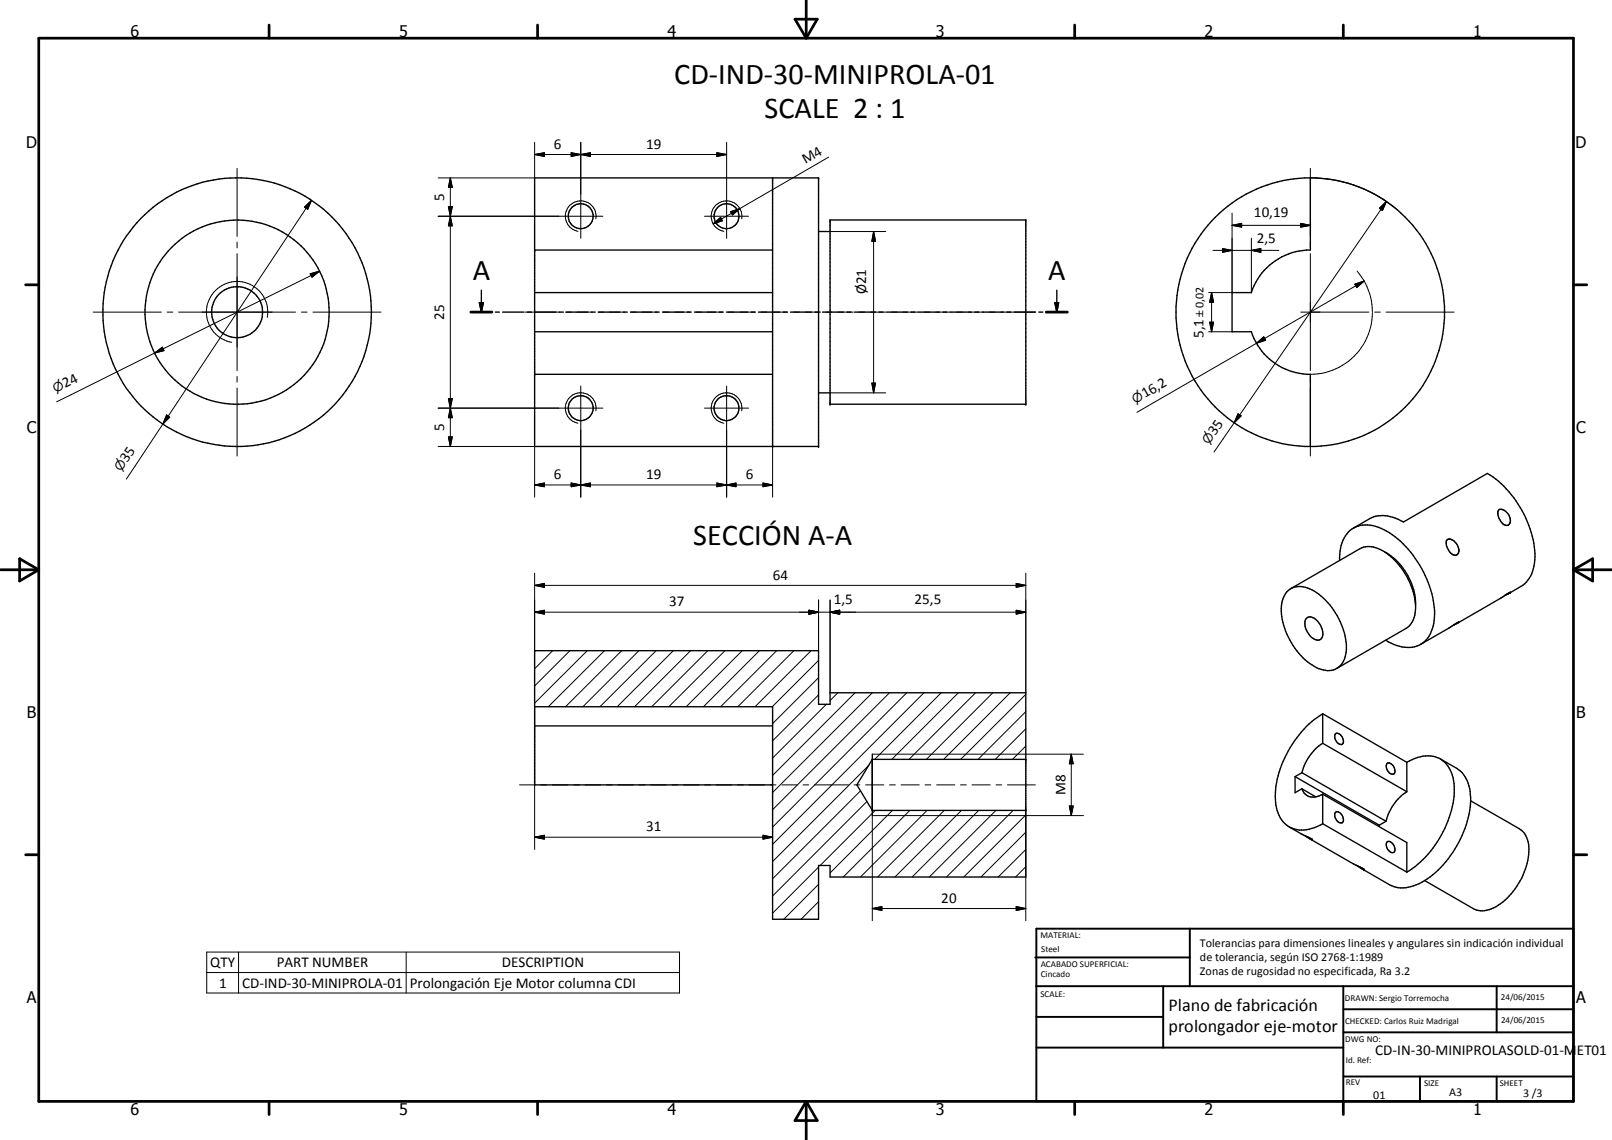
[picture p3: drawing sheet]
<svg xmlns="http://www.w3.org/2000/svg" width="420mm" height="297mm" viewBox="0 0 420 297" stroke-linecap="round" stroke-linejoin="round" font-family="sans-serif">
<g fill="none" stroke="#000" stroke-width=".35">
<path d="M139.3 46.4h74v69.9h-74zM201.4 46.4v69.9M216.4 57.3h51v48h-51zM341.5 46.4v18.8a16.2 16.2 0 0 0-15.3 11h-5.1v10.2h5.1a16.2 16.2 0 0 0 15.3 11.1v18.8M125 78.9h1l-.5 2.4zM125.5 75.6v5.7M139.3 76.2h62.1M139.3 65.2h62.1M213.3 60.3h3.1M274.9 78.9h1l-.4 2.4zM275.5 75.6v5.7M122.7 81.3h5.5"/>
<path d="M129.1 81.3h1.1M131 81.3h5.6M137.4 81.3h1.1M139.3 86.4h62.1M139.3 97.5h62.1M139.3 81.3h5.6M145.8 81.3h1M147.7 81.3h5.5M154.1 81.3h1M156 81.3h5.6M162.5 81.3h1M164.4 81.3h5.5"/>
<path d="M170.8 81.3h1M172.7 81.3h5.5M179.1 81.3h1.1M181 81.3h5.6M187.4 81.3h1.1M189.3 81.3h5.6M195.8 81.3h1M197.7 81.3h5.5M204.1 81.3h1M206 81.3h5.5M212.4 81.3h1.1M214.4 81.3h5.5"/>
<path d="M220.8 81.3h1M222.7 81.3h5.5M229.1 81.3h1.1M231 81.3h5.5M237.4 81.3h1.1M239.3 81.3h5.6M245.8 81.3h1M247.7 81.3h5.5M254.1 81.3h1M256 81.3h5.6M262.4 81.3h1.1M264.4 81.3h5.5"/>
<path d="M270.8 81.3h1M272.7 81.3h5.5M213.3 102.4h3.1M352.8 137.6l4.2-2.5a8.6 8.6 0 0 1 8.8 .9l21.9-12.6a27 27 0 0 1 12.3 22.5 8.1 8.1 0 0 1-3.6 6.9l-3.1 1.8M390.6 132.9a1.52 1.52 0 0 1 1.8 .3 3.5 3.5 0 0 1 1.3 2.6l-.1 .1a1.08 1.08 0 0 1-.8 1.1 1.08 1.08 0 0 1-1.2-.6l-.1-.2a3 3 0 0 1-.9-3.3zM335.4 154.2a5.2 5.2 0 0 1 6.6-.5 18.2 18.2 0 0 1 8.8 16.3 4.8 4.8 0 0 1-7 4.2 18.1 18.1 0 0 1-9.8-16.3l.6-2.4zM336.5 153.4l18-10.4a6.3 6.3 0 0 1 6.4 .8 18.7 18.7 0 0 1 8 15.3 5.6 5.6 0 0 1-2.4 4.6l-18.1 10.5M349.2 146a9.4 9.4 0 0 1 3.2-8.2 8.4 8.4 0 0 1 9 .6 26.9 26.9 0 0 1 12.5 22.5 8.1 8.1 0 0 1-4 7.2 9.3 9.3 0 0 1-8.7-1.3M361 143.9a16.2 16.2 0 0 1 8 13.7M377.1 140.8a1.67 1.67 0 0 1 2.4 .8l.3 .3a1.9 1.9 0 0 1-.3 2.8 2.61 2.61 0 0 1-2.4-2.2l-.1-.8zM393.3 154.6l-1 .5M393.6 154.3v.1"/>
<path d="M393.6 154.4l-.3 .2M393.7 154.3l-13.8 8M340.4 161.2a1.55 1.55 0 0 1 2.1-.1 4.6 4.6 0 0 1 2 5.1 1.74 1.74 0 0 1-2.6-.1 4.3 4.3 0 0 1-1.5-4.9zM380.2 162.1l-1.3 .8M380.3 162.1l-10 5.8M139.3 184.1h62.1v55.4h11.9v-14h3.1v3h51v-48h-51v3h-3.1v-14h-74v35h62.1M139.3 189.1h62.1M227.4 196.5v16M267.4 197.9h-40l-4.1 6.6 4.1 6.7h40M344.8 193.7l21.9 12.6M344.8 193.7a12.9 12.9 0 0 0-5.5 7.6M344.8 186v7.7"/>
<path d="M344.8 186l21.9 12.6M344.8 186a27.5 27.5 0 0 0-12.4 21.4 8.8 8.8 0 0 0 3.4 7.9 8.8 8.8 0 0 0 9-.7M348.1 191.3a1.42 1.42 0 0 1 1.9 1.2 .87 .87 0 0 1 0 1.3 .87 .87 0 0 1-1.3-.1 2 2 0 0 1-.6-2.4zM361.6 198.9a1.88 1.88 0 0 1 1.9 2.4 .99 .99 0 0 1-1 .4 .99 .99 0 0 1-.7-.7 1.79 1.79 0 0 1-.2-2.1zM366.7 198.6v7.7M366.7 198.6a8.7 8.7 0 0 1 9-.7 9.4 9.4 0 0 1 3.3 8.7 27.4 27.4 0 0 1-12.3 20.6M375.4 197.8l4.3 2.4a8.7 8.7 0 0 1 3.6 7.6v.9M336 215.5l6.1 3.3M337.6 202.4l21.9 12.6M337.6 202.4v4.1l1.7-1M339.3 201.3l22 12.7M339.3 201.3l-1.7 1.1"/>
<path d="M339.3 205.5l3.7 2.1M339.3 205.5a3.4 3.4 0 0 0 5.5 1.4M340.2 217.8l1.9 1M341.4 218.6l12.3 7M342.1 218.8h.1M344.8 206.9l21.9 12.6v7.7M344.8 206.9v7.7M344.8 214.6l21.9 12.6M348.2 211.6a1.84 1.84 0 0 1 2 1.9 .79 .79 0 0 1-.5 .9 .79 .79 0 0 1-1-.3 1.88 1.88 0 0 1-.5-2.5zM359.5 215v.4M361.3 214l-1.8 1M361.5 219.5l.1-.2a1.87 1.87 0 0 1 2 2.2 .82 .82 0 0 1-.8 .7 .82 .82 0 0 1-.8-.6 1.96 1.96 0 0 1-.5-2.1z"/>
<path d="M366.7 206.3a12.9 12.9 0 0 0-5.4 7.7M383.3 208.7a27.6 27.6 0 0 1-12.7 21.2 8.7 8.7 0 0 1-8.4 .6l-7.3-4.2M383.3 208.7l12.7 7.2a6.6 6.6 0 0 1 2.4 6.8 18.5 18.5 0 0 1-9.1 13.9 5.6 5.6 0 0 1-5.3 .2l-12.7-7.4M353.6 225.5l1.9 1.1-1.6-1M355.3 226.4h.1"/>
<circle cx="151.4" cy="56.3" r="3.3"/>
<circle cx="189.3" cy="56.3" r="3.2"/>
<circle cx="61.8" cy="81.3" r="24"/>
<circle cx="61.8" cy="81.4" r="35"/>
<circle cx="61.8" cy="81.3" r="6.7"/>
<circle cx="341.5" cy="81.3" r="35"/>
<circle cx="151.4" cy="106.3" r="3.2"/>
<circle cx="189.4" cy="106.3" r="3.2"/>
</g>
<g fill="#000">
<circle cx="201.4" cy="46.4" r=".18"/>
<circle cx="213.3" cy="46.4" r=".18"/>
<circle cx="139.3" cy="65.2" r=".18"/>
<circle cx="139.3" cy="97.5" r=".18"/>
<circle cx="201.4" cy="116.3" r=".18"/>
<circle cx="213.3" cy="116.3" r=".18"/>
<circle cx="216.4" cy="105.3" r=".18"/>
<circle cx="267.4" cy="105.3" r=".18"/>
<circle cx="393.6" cy="154.3" r=".18"/>
<circle cx="355.5" cy="226.6" r=".18"/>
</g>
<g fill="none" stroke="#000" stroke-width=".26">
<path d="M139.3 37.1v9.3h-25.1M148.9 39.8l2.5 .5-2.5 .5zM151.4 37.1v25M186.8 39.8l2.6 .5-2.6 .5zM189.4 37.1v25M61.8 43.9v17.7M79.4 54l1.8-1.8-1 2.3zM81.2 52.2l-38.8 58.3M114.2 56.3h42.9M116.9 53.8h1l-.5 2.5zM116.9 53.8l1 5h-1l1-5zM117.4 56.3l.5 2.5h-1z"/>
<path d="M117.4 46.4l.5 2.4h-1zM117.4 46.4v69.9M139.3 40.3l2.6-.5v1zM139.3 40.3h50.1M151.4 40.3l2.5-.5v1zM155.3 57a4 4 0 0 0-3.2-4.6 4 4 0 0 0-4.7 3.2 4 4 0 0 0 3.3 4.7M183.6 56.3h11.5M185.9 58.3l1.9-1.7 .5 .9zM190.4 55.2l2.4-.8-1.9 1.6zM192.8 54.4l-6.9 3.9M193.3 57a4 4 0 0 0-3.2-4.6 4 4 0 0 0-4.7 3.2 4 4 0 0 0 3.3 4.7M216 40.9l-23.2 13.5"/>
<path d="M321.1 58.7l2.5-.5v1zM321.1 55.5v20.7h-6.1M321.1 58.7h20.4M339 58.2l2.5 .5-2.5 .5zM341.5 43.9v17.7M341.6 46.4a34.5 34.5 0 0 1 22.3 8M359.5 54.3l1.8-1.8-1 2.4zM361.3 52.5l-39.6 57.7M61.8 63.1v1.5M61.8 66.1v30.5M80.8 71.3l2.5-.6-2 1.5zM83.3 70.7l-43 21.3"/>
<path d="M216.4 60.3h14.5M227.7 60.3l.5 2.6h-1zM227.7 60.3v42.1M315.8 76.2l.5 2.5h-1zM315.8 76.2v10.2M316.1 65.2h17.2M318.6 64.8l2.5 .4-2.5 .5zM326.2 65.2l2.4-.4v.9zM326.2 62.1v14.1M341.5 63.1v1.5M341.5 66.1v30.5M353.1 74l2.4-.8-1.9 1.7z"/>
<path d="M353.7 70.7a16.3 16.3 0 0 1 4 10.5M355.5 73.2l-28 16.3M24.3 81.3h17.8M40.3 92l2-1.5 .4 .9zM40.3 92l-25.5 12.7M43.5 81.3h1.5M46.6 81.3h30.4M61.8 98.1v1.5M69.7 82.7a8 8 0 0 0-6.5-9.2 8 8 0 0 0-9.3 6.4 8 8 0 0 0 6.5 9.3M78.6 81.3h1.4M81.6 81.3h17.7M136.9 81.3h9"/>
<path d="M147.4 81.3h1.5M150.4 81.3h4M155.9 81.3h1.5M158.9 81.3h3.9M164.4 81.3h1.5M167.3 81.3h4.1M172.9 81.3h1.5M175.8 81.3h4.1M181.4 81.3h1.5M184.4 81.3h4M189.9 81.3h1.4M192.9 81.3h4"/>
<path d="M198.4 81.3h1.4M201.4 81.3h3.9M206.9 81.3h1.5M209.9 81.3h4M215.3 81.3h1.6M218.3 81.3h4.1M223.8 81.3h1.6M226.9 81.3h3.9M227.2 99.8h1l-.5 2.6zM232.4 81.3h1.5M235.4 81.3h3.9M240.9 81.3h1.4"/>
<path d="M243.9 81.3h4M249.4 81.3h1.5M252.4 81.3h4M257.8 81.3h1.6M260.8 81.3h9.1M315 86.4h6.1M315.3 83.9h1l-.5 2.5zM327.5 89.5l1.9-1.7 .5 .8zM327.5 89.5l-31.2 17.9M339 81.3h17.8M341.5 98.1v1.5M357.7 81.4a16.2 16.2 0 0 1-16.1 16.1"/>
<path d="M358.3 81.3h1.5M361.3 81.3h17.7M42.4 110.5l-9.5 14.3M43.4 108.1l.8 .6-1.8 1.8zM61.8 101.1v17.7M114.2 106.3h42.9M114.2 116.3h25.1v13.2M116.9 103.8h1l-.5 2.5zM116.9 113.8h1l-.5 2.5zM116.9 103.8l1 5h-1l1-5zM117.4 106.3l.5 2.5h-1zM151.4 100.6v28.9"/>
<path d="M155.3 107.1a4 4 0 0 0-3.2-4.7 4 4 0 0 0-4.7 3.2 4 4 0 0 0 3.3 4.7M183.6 106.3h11.5M189.4 100.6v28.9M193.3 107.1a4 4 0 0 0-3.2-4.7 4 4 0 0 0-4.7 3.2 4 4 0 0 0 3.3 4.7M201.4 116.3v13.2M216.4 102.4h14.5M321.7 110.2l-5.3 7.6M322.7 107.8l.8 .6-1.8 1.8zM341.5 101.1v17.7M139.3 126.4l2.6-.5v.9zM139.3 126.4h62.1M148.9 125.9l2.5 .5-2.5 .4z"/>
<path d="M151.4 126.4l2.5-.5v.9zM186.8 125.9l2.6 .5-2.6 .4zM189.4 126.4l2.4-.5v.9zM198.9 125.9l2.5 .5-2.5 .4zM139.3 152.5l2.6-.5v1zM139.3 159.5l2.6-.5v1zM139.3 149.4v20.1M139.3 152.5h128.1M139.3 159.5h128.1M210.9 159l2.4 .5-2.4 .5zM213.3 156.3v13.2M216.4 159.5l2.5-.5v1z"/>
<path d="M216.4 156.3v24.2M264.9 152l2.5 .5-2.5 .5zM264.9 159l2.5 .5-2.5 .5zM267.4 149.4v31.1M139.6 169.5l-.3 .2M144 169.5l-4.7 4.7M148.5 169.5l-9.2 9.2M153.1 169.5l-13.8 13.7M157.6 169.5l-14.7 14.6M162 169.5l-14.6 14.6M166.5 169.5l-14.6 14.6M171 169.5l-14.6 14.6"/>
<path d="M175.5 169.5l-14.6 14.6M180 169.5l-14.6 14.6M184.5 169.5l-14.6 14.6M189 169.5l-14.7 14.6M193.5 169.5l-14.7 14.6M197.9 169.5l-14.6 14.6M202.4 169.5l-14.6 14.6M206.9 169.5l-14.6 14.6M211.4 169.5l-14.6 14.6M213.3 176.6l-11.9 12M213.3 172.1l-12 12M139.3 184.1v20.3"/>
<path d="M201.4 184.1v20.3M213.3 181.1l-11.9 11.9M215.4 183.5l-14 14M218.4 180.5l-2 2M222.9 180.5l-21.5 21.6M226.5 199.4l-25.1 25.1M227.4 196.5h55M227.4 180.5l-26 26M231.8 180.5l-30.4 30.5M236.3 180.5l-34.9 35M240.8 180.5l-39.4 39.5M245.3 180.5l-17.3 17.4"/>
<path d="M249.8 180.5l-17.4 17.4M254.3 180.5l-17.4 17.4M258.8 180.5l-17.3 17.4M263.3 180.5l-17.4 17.4M267.4 194.4l-3.5 3.5M267.4 189.9l-8 8M267.4 185.4l-12.5 12.5M267.4 180.9l-17 17M279.2 196.5l.5 2.5h-1zM279.2 196.5v16M135.4 204.5h4.1M139.3 218.1l2.6-.5v1.1z"/>
<path d="M139.3 204.6v16.7M139.3 218.1h62.1M141 204.5h1.4M144 204.5h4M149.5 204.5h1.5M152.5 204.5h4M158.1 204.5h1.4M161.1 204.5h4M166.6 204.5h1.5M169.6 204.5h4M175.2 204.5h1.4M178.1 204.5h4.1"/>
<path d="M183.7 204.5h1.5M186.7 204.5h4M192.2 204.5h1.5M195.2 204.5h4.1M198.9 217.6l2.5 .5-2.5 .6zM200.8 204.5h1.5M201.4 204.6v16.7M203.8 204.5h4M209.3 204.5h1.5M212.3 204.5h8.8M222.6 204.5h1.5M224.3 206l-22.9 23"/>
<path d="M225.6 204.5h4.8M226 208.8l-24.6 24.7M228.1 211.2l-14.3 14.3M231.8 204.5h1.6M232.6 211.2l-16.2 16.3M234.9 204.5h4.7M237.1 211.2l-17.3 17.3M241.1 204.5h1.5M241.6 211.2l-17.3 17.3M244.1 204.5h4.8M246.1 211.2l-17.3 17.3M250.3 204.5h1.6"/>
<path d="M250.6 211.2l-17.4 17.3M253.4 204.5h4.7M255.1 211.2l-17.4 17.3M259.6 211.2l-17.4 17.3M259.6 204.5h1.5M262.6 204.5h7.3M264.1 211.2l-17.4 17.3M267.4 216.8l-11.7 11.7M267.4 212.3l-16.2 16.2M267.4 211.2v28.7M278.7 210h1l-.5 2.5zM282.4 212.5h-55v27.4"/>
<path d="M213.3 239.4v.1M213.3 234.9l-4.5 4.6M213.3 230.4l-9 9.1M213.3 225.9l-11.9 12.1M227.4 236.7l2.5-.5v1zM227.4 236.7h40M264.9 236.2l2.5 .5-2.5 .5zM267.4 225.8l-2.7 2.7M267.4 221.4l-7.2 7.1M53.9 248.1h123.2v10.6h-123.2zM53.9 253.4h123.2M62.2 248.1v10.6"/>
<path d="M105.9 248.1v10.6"/>
</g>
<g fill="none" stroke="#000" stroke-width=".71">
<path d="M10.1 9.9h400v277.1h-400zM70.1 6.5v3.4M140.1 6.5v3.4M207.2 5h5.8l-2.9 4.9zM210.1 0v9.9M280.1 6.5v3.4M350.1 6.5v3.4M6.7 74.2h3.4M410.1 74.2h3.5M122.7 81.3h5.5M272.7 81.3h5.5M.1 148.5h10"/>
<path d="M5.1 145.6l5 2.9-5 2.9zM410.1 148.5h10M410.1 148.5l5-2.9v5.8zM6.7 222.7h3.4M410.1 222.7h3.5M70.1 287v3.4M140.1 287v3.4M210.1 287v10M210.1 287l2.9 5h-5.8zM280.1 287v3.4M350.1 287v3.4"/>
</g>
<g fill="none" stroke="#000" stroke-width=".51">
<path d="M269.8 249.5h40.3M270.1 242h140v45h-140zM270.1 257h140M303.2 257v16M310.1 242v15M350.1 257v30M390.1 257v12M270.1 265h33.1M270.1 273h80M350.1 269h60M350.1 263h60M350.1 280.5h60"/>
<path d="M370.1 280.5v6.5M390.1 280.5v6.5"/>
</g>
<g fill="#000">
<path d="M139.3 40.3l2.6-.5v1zM151.4 40.3l2.5-.5v1zM79.4 54l1.8-1.8-1 2.3zM116.9 53.8h1l-.5 2.5zM117.4 56.3l.5 2.5h-1zM117.4 46.4l.5 2.4h-1zM148.9 39.8l2.5 .5-2.5 .5zM186.8 39.8l2.6 .5-2.6 .5zM185.9 58.3l1.9-1.7 .5 .9zM190.4 55.2l2.4-.8-1.9 1.6zM321.1 58.7l2.5-.5v1zM339 58.2l2.5 .5-2.5 .5z"/>
<path d="M359.5 54.3l1.8-1.8-1 2.4zM80.8 71.3l2.5-.6-2 1.5zM125 78.9h1l-.5 2.4zM227.7 60.3l.5 2.6h-1zM274.9 78.9h1l-.4 2.4zM315.8 76.2l.5 2.5h-1zM318.6 64.8l2.5 .4-2.5 .5zM326.2 65.2l2.4-.4v.9zM353.1 74l2.4-.8-1.9 1.7zM40.3 92l2-1.5 .4 .9zM227.2 99.8h1l-.5 2.6zM315.3 83.9h1l-.5 2.5z"/>
<path d="M327.5 89.5l1.9-1.7 .5 .8zM43.4 108.1l.8 .6-1.8 1.8zM116.9 103.8h1l-.5 2.5zM116.9 113.8h1l-.5 2.5zM117.4 106.3l.5 2.5h-1zM322.7 107.8l.8 .6-1.8 1.8zM139.3 126.4l2.6-.5v.9zM148.9 125.9l2.5 .5-2.5 .4zM151.4 126.4l2.5-.5v.9zM186.8 125.9l2.6 .5-2.6 .4zM189.4 126.4l2.4-.5v.9zM198.9 125.9l2.5 .5-2.5 .4z"/>
<path d="M139.3 152.5l2.6-.5v1zM139.3 159.5l2.6-.5v1zM216.4 159.5l2.5-.5v1zM264.9 152l2.5 .5-2.5 .5zM210.9 159l2.4 .5-2.4 .5zM264.9 159l2.5 .5-2.5 .5zM279.2 196.5l.5 2.5h-1zM139.3 218.1l2.6-.5v1.1zM198.9 217.6l2.5 .5-2.5 .6zM278.7 210h1l-.5 2.5zM227.4 236.7l2.5-.5v1zM264.9 236.2l2.5 .5-2.5 .5z"/>
</g>
<g font-size="7.9">
<text x="175.8" y="21.8">CD-IND-30-MINIPROLA-01</text>
<text x="199.3" y="30.7">SCALE 2 : 1</text>
<text x="123.2" y="72.9">A</text>
<text x="273.2" y="72.9">A</text>
<text x="180.7" y="142.1">SECCIÓN A-A</text>
</g>
<g font-size="4.7">
<text x="304.6" y="263.5">Plano de fabricación</text>
<text x="304.6" y="268.9">prolongador eje-motor</text>
</g>
<g font-size="4.2">
<text x="34" y="9.6">6</text>
<text x="104" y="9.6">5</text>
<text x="174" y="9.6">4</text>
<text x="244" y="9.6">3</text>
<text x="314" y="9.6">2</text>
<text x="384" y="9.6">1</text>
<text x="6.8" y="38.7">D</text>
<text x="410.6" y="38.7">D</text>
<text x="7" y="112.9">C</text>
<text x="410.8" y="112.9">C</text>
<text x="7" y="187.1">B</text>
<text x="410.8" y="187.1">B</text>
<text x="7" y="261.4">A</text>
<text x="410.8" y="261.4">A</text>
<text x="34" y="290.4">6</text>
<text x="104" y="290.4">5</text>
<text x="174" y="290.4">4</text>
<text x="244" y="290.4">3</text>
<text x="314" y="290.4">2</text>
<text x="384" y="290.4">1</text>
</g>
<g font-size="3.9">
<text x="144.4" y="38.7">6</text>
<text x="168.4" y="38.7">19</text>
<text x="209.9" y="42.7" transform="rotate(-30 209.9 42.7)">M4</text>
<text x="115.8" y="52.4" transform="rotate(-90 115.8 52.4)">5</text>
<text x="326.8" y="56.6">10,19</text>
<text x="327.6" y="63.2">2,5</text>
<text x="225.8" y="76.7" transform="rotate(-90 225.8 76.7)">Ø21</text>
<text x="115.8" y="83.4" transform="rotate(-90 115.8 83.4)">25</text>
<text x="313.7" y="88.1" transform="rotate(-90 313.7 88.1)">5,1</text>
<text x="17" y="101.2" transform="rotate(-26 17 101.2)">24</text>
<text x="298.4" y="103.8" transform="rotate(-30 298.4 103.8)">16,2</text>
<text x="115.8" y="112.4" transform="rotate(-90 115.8 112.4)">5</text>
<text x="316.7" y="113.7" transform="rotate(-55 316.7 113.7)">35</text>
<text x="33.1" y="120.7" transform="rotate(-56 33.1 120.7)">35</text>
<text x="144.4" y="124.8">6</text>
<text x="168.4" y="124.8">19</text>
<text x="194.4" y="124.8">6</text>
<text x="201.4" y="151">64</text>
<text x="174.4" y="158">37</text>
<text x="217.3" y="157.5">1,5</text>
<text x="238.4" y="157.5">25,5</text>
<text x="277.7" y="207.2" transform="rotate(-90 277.7 207.2)">M8</text>
<text x="168.4" y="216.6">31</text>
<text x="245.4" y="235.2">20</text>
<text x="54.8" y="252">QTY</text>
<text x="57.1" y="257.3">1</text>
<text x="63.1" y="257.3">CD-IND-30-MINIPROLA-01</text>
<text x="72.1" y="252">PART NUMBER</text>
<text x="106.8" y="257.4">Prolongación Eje Motor columna CDI</text>
<text x="130.8" y="252">DESCRIPTION</text>
<text x="358.5" y="275">CD-IN-30-MINIPROLASOLD-01-MET01</text>
</g>
<g font-size="3.3">
<text x="14.5" y="102.4" transform="rotate(-26 14.5 102.4)">⌀</text>
<text x="295.9" y="105.2" transform="rotate(-30 295.9 105.2)">⌀</text>
<text x="315.1" y="116" transform="rotate(-55 315.1 116)">⌀</text>
<text x="31.6" y="123.1" transform="rotate(-56 31.6 123.1)">⌀</text>
</g>
<g font-size="3.1">
<text x="313.7" y="80.2" transform="rotate(-90 313.7 80.2)">0,02</text>
<text x="312.7" y="246.8">Tolerancias para dimensiones lineales y angulares sin indicación individual</text>
<text x="312.7" y="250.4">de tolerancia, según ISO 2768-1:1989</text>
<text x="312.7" y="254">Zonas de rugosidad no especificada, Ra 3.2</text>
<text x="357.9" y="286.4">01</text>
<text x="377.7" y="285.6">A3</text>
<text x="397" y="285.9">3 /3</text>
</g>
<text font-size="2.6" x="313.7" y="82.6" transform="rotate(-90 313.7 82.6)">±</text>
<g font-size="2.4">
<text x="271.2" y="244.4">MATERIAL:</text>
<text x="271.3" y="252">ACABADO SUPERFICIAL:</text>
<text x="271.4" y="247.9">Steel</text>
<text x="271.3" y="254.6">Cincado</text>
<text x="271.2" y="259.7">SCALE:</text>
<text x="350.6" y="260.8">DRAWN: Sergio Torremocha</text>
<text x="391.2" y="260.6">24/06/2015</text>
<text x="350.6" y="266.9">CHECKED: Carlos Ruiz Madrigal</text>
<text x="391.2" y="266.7">24/06/2015</text>
<text x="350.6" y="271.4">DWG NO:</text>
<text x="350.8" y="276.9">Id. Ref:</text>
<text x="350.8" y="282.8">REV</text>
<text x="371.2" y="282.9">SIZE</text>
<text x="390.9" y="282.9">SHEET</text>
</g>
</svg>
